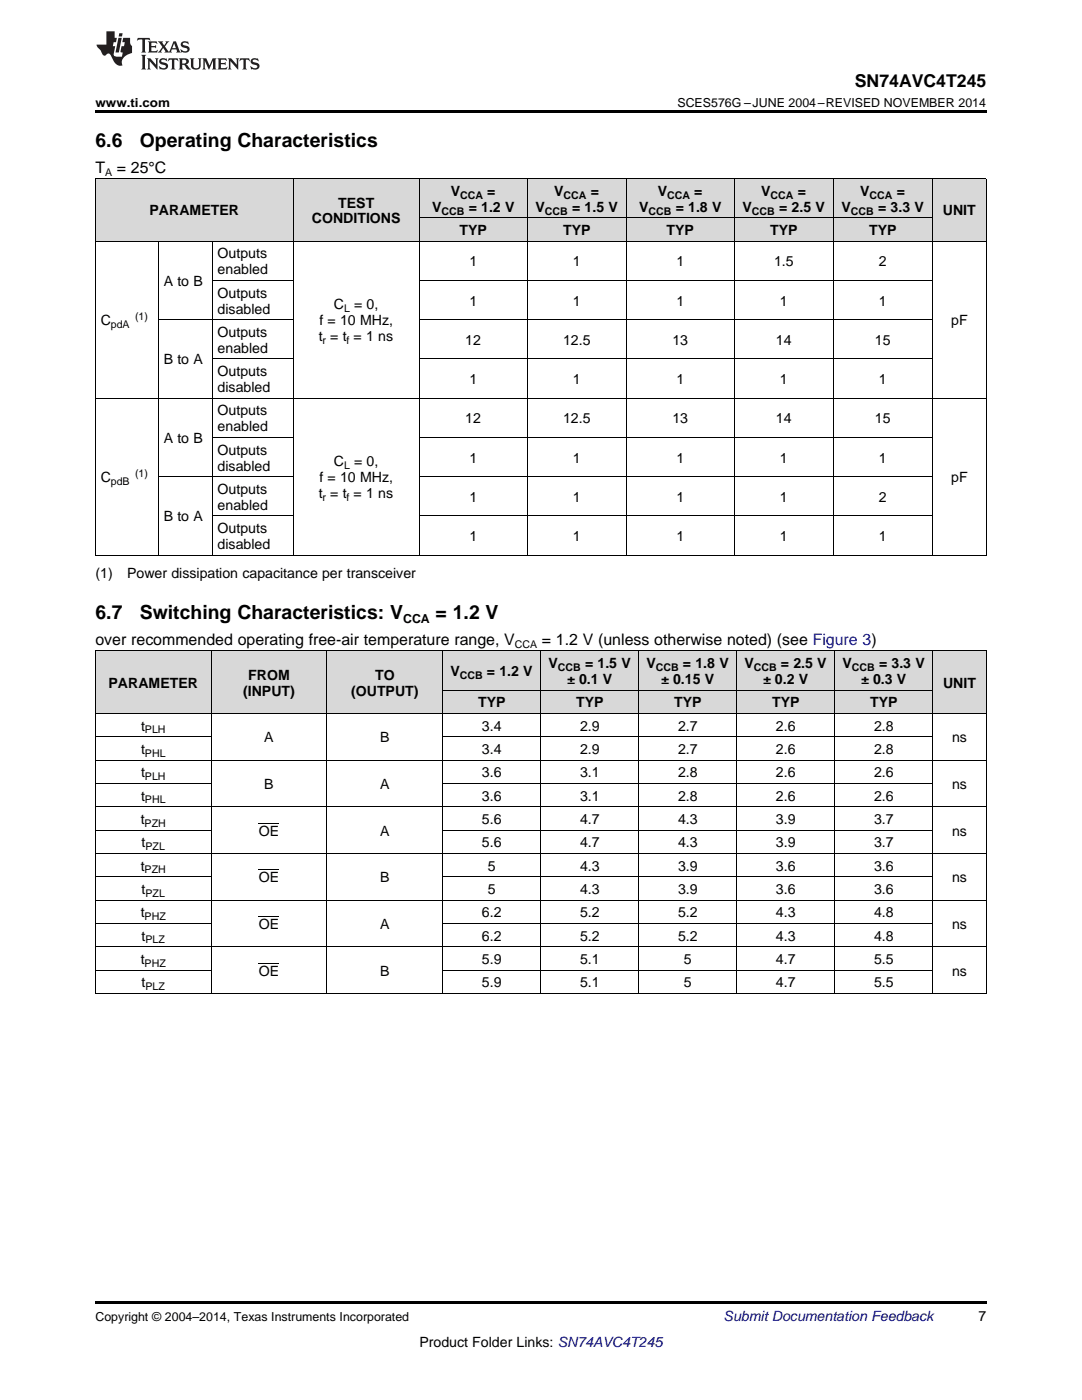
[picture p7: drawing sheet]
<svg xmlns="http://www.w3.org/2000/svg" width="216mm" height="279mm" viewBox="0 0 216 279" stroke-linecap="round" stroke-linejoin="round" font-family="sans-serif">
<g fill="#d8d8d8">
<path d="M19 129.9h23.2v12.5h-23.2z"/>
<path d="M42.2 129.9h23.1v12.5h-23.1z"/>
<path d="M65.3 129.9h23.1v12.5h-23.1z"/>
<path d="M88.4 137.8h19.5v4.6h-19.5z"/>
<path d="M107.9 137.8h19.6v4.6h-19.6z"/>
<path d="M127.5 137.8h19.5v4.6h-19.5z"/>
<path d="M147 137.8h19.6v4.6h-19.6z"/>
<path d="M166.6 137.8h19.6v4.6h-19.6z"/>
<path d="M186.2 129.9h10.6v12.5h-10.6z"/>
<path d="M88.4 129.9h19.5v7.9h-19.5z"/>
<path d="M107.9 129.9h19.6v7.9h-19.6z"/>
<path d="M127.5 129.9h19.5v7.9h-19.5z"/>
<path d="M147 129.9h19.6v7.9h-19.6z"/>
<path d="M166.6 129.9h19.6v7.9h-19.6z"/>
<path d="M19 35.7h12.6v12.5h-12.6z"/>
<path d="M31.6 35.7h10.8v12.5h-10.8z"/>
<path d="M42.4 35.7h16.1v12.5h-16.1z"/>
<path d="M58.5 35.7h25.2v12.5h-25.2z"/>
<path d="M83.7 43.5h21.5v4.7h-21.5z"/>
<path d="M105.2 43.5h19.8v4.7h-19.8z"/>
<path d="M125 43.5h21.5v4.7h-21.5z"/>
<path d="M146.5 43.5h19.8v4.7h-19.8z"/>
<path d="M166.3 43.5h19.8v4.7h-19.8z"/>
<path d="M186.1 35.7h10.7v12.5h-10.7z"/>
<path d="M83.7 35.7h21.5v7.8h-21.5z"/>
<path d="M105.2 35.7h19.8v7.8h-19.8z"/>
<path d="M125 35.7h21.5v7.8h-21.5z"/>
<path d="M146.5 35.7h19.8v7.8h-19.8z"/>
<path d="M166.3 35.7h19.8v7.8h-19.8z"/>
</g>
<g fill="#000">
<path d="M19 22h177.8v.5h-177.8zM19 110.8h.2zM42.3 110.8h.1zM58.4 110.8h.1zM83.6 110.8h.1zM105.1 110.8h.1zM124.9 110.8h.1zM146.4 110.8h.1zM166.2 110.8h.1zM185.9 110.8h.2zM196.7 110.8h.1zM19 198.3h.2z"/>
<path d="M65.2 198.3h.1zM88.3 198.3h.1zM107.8 198.3h.1zM127.4 198.3h.1zM146.9 198.3h.1zM166.5 198.3h.1zM186.1 198.3h.1zM196.7 198.3h.1zM19 259.7h177.8v.5h-177.8z"/>
</g>
<g fill="none" stroke="#000" stroke-width=".2">
<path d="M19 35.6h177.8M19.1 35.7v75.1M58.5 35.7v75.1M83.6 35.7v75.1M105.2 35.7v75.1M124.9 35.7v75.1M146.5 35.7v75.1M166.2 35.7v75.1M186 35.7v75.1M196.8 35.7v75.1M19 48.1h177.8M31.6 48.2v62.6"/>
<path d="M42.3 48.2v62.6M42.4 56h16.1M83.7 56h102.4M83.7 43.5h102.4M19 79.5h177.8M31.6 63.8h26.9M42.4 71.6h16.1M83.7 71.6h102.4M83.7 63.8h102.4M31.6 95.1h26.9M42.4 87.3h16.1M83.7 95.1h102.4"/>
<path d="M83.7 87.3h102.4M19 110.8h177.8M42.4 103h16.1M83.7 103h102.4M19 129.9h177.8v68.4M19.1 129.9v68.4M42.1 129.9v68.4M65.2 129.9v68.4M88.3 129.9v68.4M88.4 137.7h97.8M107.9 129.9v68.4M127.4 129.9v68.4"/>
<path d="M147 129.9v68.4M166.6 129.9v68.4M186.1 129.9v68.4M19 156.3h23.2M19 151.7h177.8M19 147h23.2M19 142.4h177.8M88.4 156.3h97.8M88.4 147h97.8M19 179.6h177.8M19 175h23.2M19 170.3h177.8"/>
<path d="M19 165.6h23.2M19 161h177.8M88.4 175h97.8M88.4 165.6h97.8M19 198.2h177.8M19 193.6h23.2M19 188.9h177.8M19 184.3h23.2M88.4 193.6h97.8M88.4 184.3h97.8"/>
</g>
<g fill="#231f20">
<path d="M27.5 7.6l-.1 .5 .4-.2h.6v.1v2.1l-.2 .4h1l-.3-.4v-2.1l.1-.1h.5l.5 .2-.2-.5zM29.5 8.3l.2 .3v1.5l-.2 .4h1.8l.2-.6a1.04 1.04 0 0 1-1.3 .2v-.7h.6l.3 .2v-.6l-.3 .2h-.6v-.6l.8-.1 .4 .3-.2-.5zM31.5 8.3l.9 1.1-.9 1.1h.8l-.2-.2 .5-.7 .4 .7-.2 .2h1.5l-.1-.2 .1-.4h.9l.1 .4-.2 .2h1l-.3-.3-.7-1.9h-.5l-.9 2-.8-1 .9-1h-.8l.1 .3-.3 .5-.4-.6 .2-.2zM34.7 8.6l.4 1h-.7zM36.3 8.4a.63 .63 0 0 0-.2 .7 .63 .63 0 0 0 .6 .4l.6 .2 .1 .2a.75 .75 0 0 1-.7 .4 .75 .75 0 0 1-.6-.5l.1 .7 .1-.1a1.11 1.11 0 0 0 1.5-.6 1.13 1.13 0 0 0-1.2-.8l-.1-.4a1.04 1.04 0 0 1 1.2 .2l-.2-.5-.1 .1-.5-.2zM28.2 10.9l.2 .4v2.2l-.2 .4h1l-.3-.4v-2.2l.3-.4zM29.3 11.6l.3 .4v1.5l-.3 .4h.8l-.2-.4v-1.3l1.5 1.7v-1.9l.2-.4h-.7l.2 .4v.9l-1.1-1.3zM32 11.8a.62 .62 0 0 0-.2 .7 .62 .62 0 0 0 .6 .4l.6 .1 .1 .3a.76 .76 0 0 1-.7 .3 .76 .76 0 0 1-.6-.4l.1 .7 .1-.1a1.11 1.11 0 0 0 1.5-.6 1.13 1.13 0 0 0-1.2-.8l-.1-.4a1.04 1.04 0 0 1 1.2 .2l-.2-.6-.1 .1-.5-.1zM33.7 11.6l-.2 .6a.61 .61 0 0 1 .8-.3v1.6l-.2 .4h.9l-.2-.4v-1.6a.63 .63 0 0 1 .8 .3l-.2-.6zM35.6 11.6l.3 .4v1.5l-.3 .4h1l-.2-.2v-.8l.5 .2a.76 .76 0 0 0 1.2 .7l-1-1a.58 .58 0 0 0 .6-.5 .58 .58 0 0 0-.5-.6zM36.4 11.9h.1a.45 .45 0 0 1 .5 .1 .45 .45 0 0 1 .1 .5l-.7 .2zM37.9 11.6l.2 .2a2.17 2.17 0 0 0 .3 1.9 .99 .99 0 0 0 1.6-.6v-1.1l.2-.4h-.7l.2 .2a1.92 1.92 0 0 1-.2 1.8 .6 .6 0 0 1-.9-.5v-1.1l.2-.4zM40.4 11.6l.2 .4v1.5l-.2 .4h.7l-.2-.4v-1.4l.8 1.8 .8-1.8v1.4l-.2 .4h.9l-.2-.4v-1.5l.2-.4h-.8l-.6 1.5-.6-1.5zM43.4 11.6l.2 .4v1.5l-.2 .4h1.8l.2-.6a1.04 1.04 0 0 1-1.3 .1v-.6h.5l.4 .2v-.6l-.4 .2h-.5v-.7h.8l.3 .3-.1-.6zM45.5 11.6l.2 .4v1.5l-.2 .4h.7l-.2-.4v-1.3l1.5 1.7v-1.9l.2-.4h-.7l.2 .4v.9l-1.1-1.3zM47.9 11.6l-.1 .6a.61 .61 0 0 1 .8-.3v1.6l-.3 .4h1l-.3-.4 .1-1.6a.63 .63 0 0 1 .7 .3l-.1-.6zM50.2 11.8a.62 .62 0 0 0-.2 .7 .62 .62 0 0 0 .6 .4l.6 .1 .2 .3a.76 .76 0 0 1-.8 .3 .76 .76 0 0 1-.6-.4l.1 .7 .2-.1a1.11 1.11 0 0 0 1.5-.6 1.13 1.13 0 0 0-1.3-.8l-.1-.4a1.04 1.04 0 0 1 1.2 .2l-.1-.6-.2 .1-.5-.1z"/>
<path d="M21.2 6.3v2.6h-1.9l.1 .4 .7 .9a.91 .91 0 0 0 1 .8 .56 .56 0 0 1 .5-.3 .56 .56 0 0 1 .5 .3l.4 .8a1.53 1.53 0 0 0 1.9 1.2 1.54 1.54 0 0 1 1-2.1l.9-.3v-1.4a1.52 1.52 0 0 1-.3-1.6h-1.4l-.2 .8h.5l-.2 .8h-.4l-.2 1v.2l.4 .1-.2 .8a1.93 1.93 0 0 1-1.6-.3l.3-1.8h-.5l.2-.8h.4l.2-.8h-.4v-1.3zM23.6 7.6l-.6 2.9h.7l.6-2.9zM23.8 6.6l-.1 .7h.6l.2-.7z"/>
</g>
<path d="M51.6 173.6h4.1M51.6 164.3h4.1M51.6 192.2h4.1M51.6 182.9h4.1" fill="none" stroke="#000" stroke-width=".2"/>
<g font-size="3.9">
<text x="19" y="29.3">6.6</text>
<text x="27.9" y="29.3">Operating Characteristics</text>
<text x="19" y="123.5">6.7</text>
<text x="27.9" y="123.5">Switching Characteristics: V</text>
<text x="86.9" y="123.5">= 1.2 V</text>
</g>
<text font-size="3.5" x="170.6" y="17.3">SN74AVC4T245</text>
<g font-size="3.2">
<text x="19" y="34.4">T</text>
<text x="23.3" y="34.4">= 25°C</text>
<text x="19" y="128.7">over recommended operating free-air temperature range, V</text>
<text x="108.1" y="128.7">= 1.2 V (unless otherwise noted) (see Figure 3)</text>
</g>
<g font-size="2.8">
<text x="67.5" y="41.4">TEST</text>
<text x="90" y="39.1">V</text>
<text x="97.2" y="39.1">=</text>
<text x="110.6" y="39.1">V</text>
<text x="117.9" y="39.1">=</text>
<text x="131.3" y="39.1">V</text>
<text x="138.5" y="39.1">=</text>
<text x="151.9" y="39.1">V</text>
<text x="159.2" y="39.1">=</text>
<text x="171.7" y="39.1">V</text>
<text x="178.9" y="39.1">=</text>
<text x="29.8" y="43">PARAMETER</text>
<text x="62.2" y="44.6">CONDITIONS</text>
<text x="86.2" y="42.3">V</text>
<text x="91.7" y="46.9">TYP</text>
<text x="93.5" y="42.3">= 1.2 V</text>
<text x="106.9" y="42.3">V</text>
<text x="112.4" y="46.9">TYP</text>
<text x="114.2" y="42.3">= 1.5 V</text>
<text x="127.5" y="42.3">V</text>
<text x="133" y="46.9">TYP</text>
<text x="134.8" y="42.3">= 1.8 V</text>
<text x="148.2" y="42.3">V</text>
<text x="153.7" y="46.9">TYP</text>
<text x="155.5" y="42.3">= 2.5 V</text>
<text x="167.9" y="42.3">V</text>
<text x="173.4" y="46.9">TYP</text>
<text x="175.2" y="42.3">= 3.3 V</text>
<text x="188.1" y="43">UNIT</text>
<text x="43.4" y="51.6">Outputs</text>
<text x="93.7" y="53.2">1</text>
<text x="114.3" y="53.2">1</text>
<text x="135" y="53.2">1</text>
<text x="154.4" y="53.2">1.5</text>
<text x="175.4" y="53.2">2</text>
<text x="32.7" y="57.1">A to B</text>
<text x="43.4" y="54.8">enabled</text>
<text x="43.4" y="59.4">Outputs</text>
<text x="20.1" y="64.9">C</text>
<text x="43.4" y="62.6">disabled</text>
<text x="63.7" y="64.9">f = 10 MHz,</text>
<text x="66.6" y="61.7">C</text>
<text x="70.7" y="61.7">= 0,</text>
<text x="93.7" y="61">1</text>
<text x="114.3" y="61">1</text>
<text x="135" y="61">1</text>
<text x="155.6" y="61">1</text>
<text x="175.4" y="61">1</text>
<text x="189.8" y="64.9">pF</text>
<text x="43.4" y="67.2">Outputs</text>
<text x="43.4" y="70.4">enabled</text>
<text x="63.6" y="68.1">t = t = 1 ns</text>
<text x="92.9" y="68.8">12</text>
<text x="112.4" y="68.8">12.5</text>
<text x="134.2" y="68.8">13</text>
<text x="154.8" y="68.8">14</text>
<text x="174.6" y="68.8">15</text>
<text x="32.7" y="72.7">B to A</text>
<text x="43.4" y="75.1">Outputs</text>
<text x="93.7" y="76.7">1</text>
<text x="114.3" y="76.7">1</text>
<text x="135" y="76.7">1</text>
<text x="155.6" y="76.7">1</text>
<text x="175.4" y="76.7">1</text>
<text x="43.4" y="78.2">disabled</text>
<text x="43.4" y="82.9">Outputs</text>
<text x="32.7" y="88.4">A to B</text>
<text x="43.4" y="86.1">enabled</text>
<text x="92.9" y="84.5">12</text>
<text x="112.4" y="84.5">12.5</text>
<text x="134.2" y="84.5">13</text>
<text x="154.8" y="84.5">14</text>
<text x="174.6" y="84.5">15</text>
<text x="43.4" y="90.7">Outputs</text>
<text x="43.4" y="93.9">disabled</text>
<text x="66.6" y="93.1">C</text>
<text x="70.7" y="93.1">= 0,</text>
<text x="93.7" y="92.3">1</text>
<text x="114.3" y="92.3">1</text>
<text x="135" y="92.3">1</text>
<text x="155.6" y="92.3">1</text>
<text x="175.4" y="92.3">1</text>
<text x="20.1" y="96.2">C</text>
<text x="43.4" y="98.6">Outputs</text>
<text x="43.4" y="101.7">enabled</text>
<text x="63.6" y="99.4">t = t = 1 ns</text>
<text x="63.7" y="96.2">f = 10 MHz,</text>
<text x="93.7" y="100.2">1</text>
<text x="114.3" y="100.2">1</text>
<text x="135" y="100.2">1</text>
<text x="155.6" y="100.2">1</text>
<text x="175.4" y="100.2">2</text>
<text x="189.8" y="96.2">pF</text>
<text x="32.7" y="104.1">B to A</text>
<text x="43.4" y="106.4">Outputs</text>
<text x="93.7" y="108">1</text>
<text x="114.3" y="108">1</text>
<text x="135" y="108">1</text>
<text x="155.6" y="108">1</text>
<text x="175.4" y="108">1</text>
<text x="43.4" y="109.6">disabled</text>
<text x="19" y="115.4">(1)</text>
<text x="25.4" y="115.4">Power dissipation capacitance per transceiver</text>
<text x="21.7" y="137.2">PARAMETER</text>
<text x="49.5" y="135.6">FROM</text>
<text x="74.9" y="135.6">TO</text>
<text x="89.9" y="134.9">V</text>
<text x="97.2" y="134.9">= 1.2 V</text>
<text x="109.5" y="133.3">V</text>
<text x="113.2" y="136.5">± 0.1 V</text>
<text x="116.7" y="133.3">= 1.5 V</text>
<text x="129" y="133.3">V</text>
<text x="131.9" y="136.5">± 0.15 V</text>
<text x="136.3" y="133.3">= 1.8 V</text>
<text x="148.6" y="133.3">V</text>
<text x="152.3" y="136.5">± 0.2 V</text>
<text x="155.8" y="133.3">= 2.5 V</text>
<text x="168.1" y="133.3">V</text>
<text x="171.8" y="136.5">± 0.3 V</text>
<text x="175.4" y="133.3">= 3.3 V</text>
<text x="188.2" y="137.2">UNIT</text>
<text x="48.5" y="138.8">(INPUT)</text>
<text x="70.1" y="138.8">(OUTPUT)</text>
<text x="95.4" y="141.1">TYP</text>
<text x="115" y="141.1">TYP</text>
<text x="134.5" y="141.1">TYP</text>
<text x="154.1" y="141.1">TYP</text>
<text x="173.6" y="141.1">TYP</text>
<text x="28.2" y="145.8">t</text>
<text x="52.7" y="148.1">A</text>
<text x="75.8" y="148.1">B</text>
<text x="96.2" y="145.8">3.4</text>
<text x="115.7" y="145.8">2.9</text>
<text x="135.3" y="145.8">2.7</text>
<text x="154.8" y="145.8">2.6</text>
<text x="174.4" y="145.8">2.8</text>
<text x="190" y="148.1">ns</text>
<text x="28.2" y="150.5">t</text>
<text x="28.2" y="155.1">t</text>
<text x="96.2" y="150.5">3.4</text>
<text x="96.2" y="155.1">3.6</text>
<text x="115.7" y="150.5">2.9</text>
<text x="115.7" y="155.1">3.1</text>
<text x="135.3" y="150.5">2.7</text>
<text x="135.3" y="155.1">2.8</text>
<text x="154.8" y="150.5">2.6</text>
<text x="154.8" y="155.1">2.6</text>
<text x="174.4" y="150.5">2.8</text>
<text x="174.4" y="155.1">2.6</text>
<text x="28.2" y="159.8">t</text>
<text x="52.7" y="157.4">B</text>
<text x="75.8" y="157.4">A</text>
<text x="96.2" y="159.8">3.6</text>
<text x="115.7" y="159.8">3.1</text>
<text x="135.3" y="159.8">2.8</text>
<text x="154.8" y="159.8">2.6</text>
<text x="174.4" y="159.8">2.6</text>
<text x="190" y="157.4">ns</text>
<text x="28.1" y="164.4">t</text>
<text x="51.6" y="166.8">OE</text>
<text x="75.8" y="166.8">A</text>
<text x="96.2" y="164.4">5.6</text>
<text x="115.7" y="164.4">4.7</text>
<text x="135.3" y="164.4">4.3</text>
<text x="154.8" y="164.4">3.9</text>
<text x="174.4" y="164.4">3.7</text>
<text x="190" y="166.8">ns</text>
<text x="28.1" y="173.7">t</text>
<text x="28.3" y="169.1">t</text>
<text x="96.2" y="169.1">5.6</text>
<text x="97.3" y="173.7">5</text>
<text x="115.7" y="169.1">4.7</text>
<text x="115.7" y="173.7">4.3</text>
<text x="135.3" y="169.1">4.3</text>
<text x="135.3" y="173.7">3.9</text>
<text x="154.8" y="169.1">3.9</text>
<text x="154.8" y="173.7">3.6</text>
<text x="174.4" y="169.1">3.7</text>
<text x="174.4" y="173.7">3.6</text>
<text x="28.3" y="178.4">t</text>
<text x="51.6" y="176.1">OE</text>
<text x="75.8" y="176.1">B</text>
<text x="97.3" y="178.4">5</text>
<text x="115.7" y="178.4">4.3</text>
<text x="135.3" y="178.4">3.9</text>
<text x="154.8" y="178.4">3.6</text>
<text x="174.4" y="178.4">3.6</text>
<text x="190" y="176.1">ns</text>
<text x="28.1" y="183.1">t</text>
<text x="51.6" y="185.4">OE</text>
<text x="75.8" y="185.4">A</text>
<text x="96.2" y="183.1">6.2</text>
<text x="115.7" y="183.1">5.2</text>
<text x="135.3" y="183.1">5.2</text>
<text x="154.8" y="183.1">4.3</text>
<text x="174.4" y="183.1">4.8</text>
<text x="190" y="185.4">ns</text>
<text x="28.3" y="187.7">t</text>
<text x="96.2" y="187.7">6.2</text>
<text x="115.7" y="187.7">5.2</text>
<text x="135.3" y="187.7">5.2</text>
<text x="154.8" y="187.7">4.3</text>
<text x="174.4" y="187.7">4.8</text>
<text x="28.1" y="192.4">t</text>
<text x="28.3" y="197">t</text>
<text x="51.6" y="194.7">OE</text>
<text x="75.8" y="194.7">B</text>
<text x="96.2" y="192.4">5.9</text>
<text x="96.2" y="197">5.9</text>
<text x="115.7" y="192.4">5.1</text>
<text x="115.7" y="197">5.1</text>
<text x="136.5" y="192.4">5</text>
<text x="136.5" y="197">5</text>
<text x="154.8" y="192.4">4.7</text>
<text x="154.8" y="197">4.7</text>
<text x="174.4" y="192.4">5.5</text>
<text x="174.4" y="197">5.5</text>
<text x="190" y="194.7">ns</text>
<text x="195.3" y="263.6">7</text>
<text x="83.7" y="268.9">Product Folder Links: SN74AVC4T245</text>
</g>
<text font-size="2.8" fill="#0000c8" x="144.4" y="263.6">Submit Documentation Feedback</text>
<g font-size="2.5">
<text x="19" y="21.4">www.ti.com</text>
<text x="135.2" y="21.4">SCES576G –JUNE 2004–REVISED NOVEMBER 2014</text>
<text x="80.4" y="124.3">CCA</text>
<text x="19" y="263.6">Copyright © 2004–2014, Texas Instruments Incorporated</text>
</g>
<g font-size="2.1">
<text x="21" y="35.1">A</text>
<text x="91.8" y="39.7">CCA</text>
<text x="112.5" y="39.7">CCA</text>
<text x="133.1" y="39.7">CCA</text>
<text x="153.8" y="39.7">CCA</text>
<text x="173.5" y="39.7">CCA</text>
<text x="88.1" y="42.8">CCB</text>
<text x="108.7" y="42.8">CCB</text>
<text x="129.4" y="42.8">CCB</text>
<text x="150" y="42.8">CCB</text>
<text x="169.8" y="42.8">CCB</text>
<text x="22.1" y="65.5">pdA</text>
<text x="27" y="63.8">(1)</text>
<text x="68.7" y="62.3">L</text>
<text x="64.4" y="68.7">r</text>
<text x="69.1" y="68.7">f</text>
<text x="27" y="95.1">(1)</text>
<text x="68.7" y="93.6">L</text>
<text x="22.1" y="96.8">pdB</text>
<text x="64.4" y="100">r</text>
<text x="69.1" y="100">f</text>
<text x="102.7" y="129.3">CCA</text>
<text x="91.8" y="135.5">CCB</text>
<text x="111.3" y="133.9">CCB</text>
<text x="130.9" y="133.9">CCB</text>
<text x="150.4" y="133.9">CCB</text>
<text x="170" y="133.9">CCB</text>
<text x="28.9" y="146.4">PLH</text>
<text x="28.9" y="151">PHL</text>
<text x="28.9" y="155.7">PLH</text>
<text x="28.9" y="160.3">PHL</text>
<text x="28.9" y="165">PZH</text>
<text x="29" y="169.7">PZL</text>
<text x="28.9" y="174.3">PZH</text>
<text x="29" y="179">PZL</text>
<text x="28.9" y="183.6">PHZ</text>
<text x="29" y="188.3">PLZ</text>
<text x="28.9" y="192.9">PHZ</text>
<text x="29" y="197.6">PLZ</text>
</g>
</svg>
